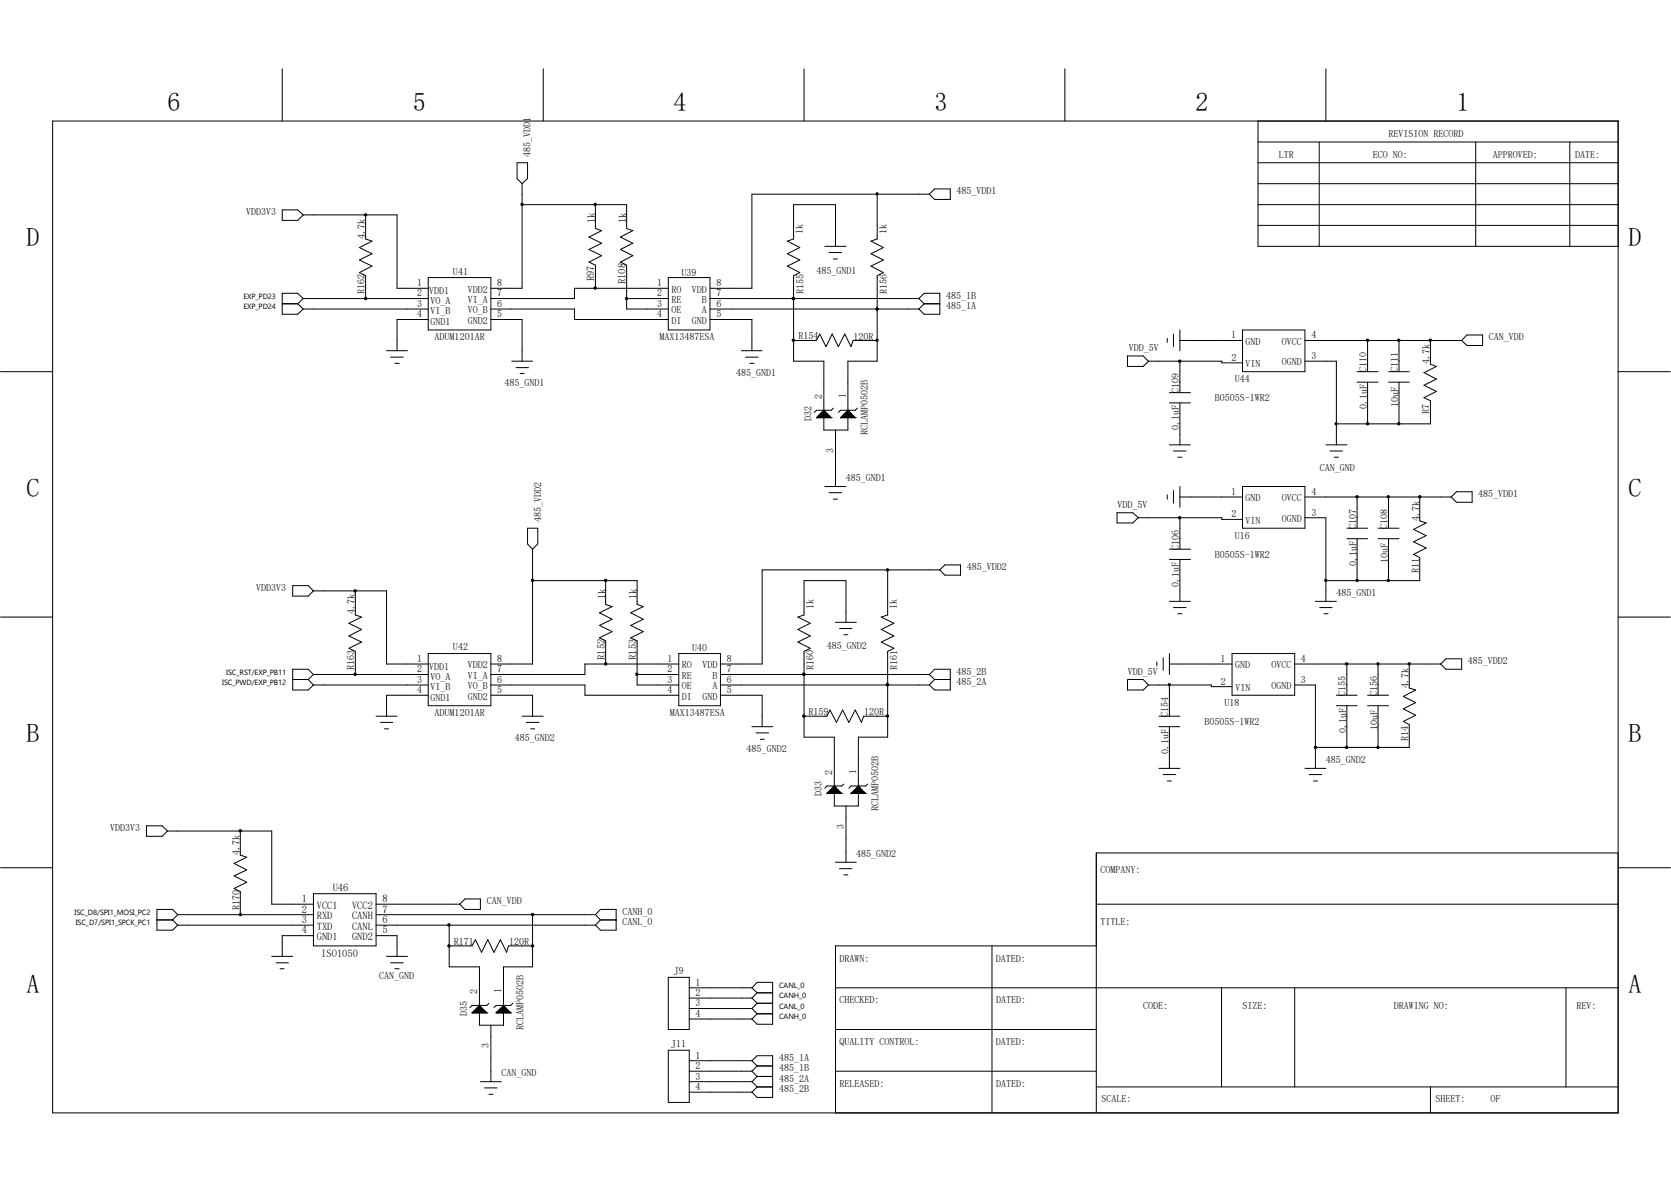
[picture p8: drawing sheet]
<svg xmlns="http://www.w3.org/2000/svg" width="297mm" height="210mm" viewBox="0 0 297 210" stroke-linecap="round" stroke-linejoin="round" font-family="sans-serif">
<g fill="none" stroke="#000" stroke-width=".18">
<path d="M50.2 12.2v9.3M96.6 12.2v9.3M142.9 12.2v9.3M189.3 12.2v9.3M235.7 12.2v9.3M9.4 21.5h278.2v176.2h-278.2zM50.2 37.3h2.7l1 .9-1 1h-2.7zM53.9 38.2h16.7v13h5.5M65 38.2v4.3l1.1 .3-2.2 1.2 2.2 1.1-2.2 1.1 2.2 1.1-2.2 1.1 1.1 .6v4M91.9 28.9h1.9v2.8l-1 .9-.9-.9zM92.8 36.4h18.6v4.2l1.1 .4-2.2 1.1 2.2 1.1-2.2 1.1 2.2 1.1-2.2 1.2 1.1 .5v7.8h7.4M92.8 32.6v18.6h-5.6"/>
<path d="M105.8 36.4v4.2l1.1 .4-2.2 1.1 2.2 1.1-2.2 1.1 2.2 1.1-2.2 1.2 1.1 .5v4.1M155.9 34.5v8l-1.1 .3 2.2 1.2-2.2 1.1 2.2 1.1-2.2 1.1 2.2 1.1-1.1 .6v15.2h-5.2v12.2h-4.3v-12.2h-5.3v-15.2l1.1-.6-2.2-1.1 2.2-1.1-2.2-1.1 2.2-1.1-2.2-1.2 1.1-.3v-6.1h7.4v7.4M165.2 34.5h-31.6v16.7h-7.4M165.2 34.5l.9-.9h2.8v1.8h-2.8zM223.6 25.2h64M223.6 28.9h64M223.6 36.4h64M223.6 21.5v22.3h64M223.6 32.6h64M234.5 25.2v18.6M262.3 25.2v18.6M279 25.2v18.6"/>
<path d="M50.2 54h2.7M52.9 54l1 .9M53.9 53l-1-.9h-2.7v3.7h2.7l1-.9M53.9 53h22.2M53.9 54.9h22.2M53.9 53l-1 1M76.1 49.3h11.1v9.3h-11.1zM76.1 56.8h-5.5v5.5M87.2 54.9h14.9v1.9h16.7M87.2 56.8h5.6v7.4M111.4 53h7.4M118.8 49.3h7.4v9.3h-7.4z"/>
<path d="M118.8 51.2h-16.7v1.8h-14.9M126.2 53h37.1M126.2 54.9h37.1M126.2 56.8h7.4v5.5M141.1 53h.1M146.6 43.8h3.8M147.4 44.9h2.2M148.1 46h.7M155.9 54.9h.1M163.3 53l1 1M163.3 53l1-.9h2.7v3.7h-2.7l-1-.9M164.3 54h2.7"/>
<path d="M164.3 54l-1 .9M208.6 59.4v2.2M209.7 58.6v3.7M220.9 58.6h11v7.4h-11zM223.6 40h64M260.7 59.5h2.8v1.9h-2.8l-.9-.9zM.1 66h9.3M68.7 62.3h3.7M69.4 63.5h2.3M70.2 64.6h.8M91 64.2h3.7M91.7 65.3h2.2"/>
<path d="M92.5 66.4h.7M131.8 62.3h3.7M132.5 63.5h2.2M133.3 64.6h.7M141.1 60.5h4l.6-1.1 1.1 2.2 1.1-2.2 1.1 2.2 1.2-2.2 1.1 2.2 .3-1.1h4.3M145.1 74.2h.1M145.1 74.2h2.6M145.3 74h2.2v.2M145.3 74v.2M145.5 74.2v-.4h1.9v.4M145.7 74.2v-.6h1.5v.6M145.9 73.4h1.1v.8"/>
<path d="M145.9 73.4v.8M146.1 73.3h.7v.9M146.1 73.2v1M146.3 74.2v-1.1h.3v1.1M146.4 72.9h.1M146.4 72.9l1.3 1.3M146.4 72.9l-1.3 1.3M147.7 74.2h.1M148.1 72.5l-.4 .4h-2.6l-.4 .4M148.5 76.4v10M149.4 74.2h.1M149.4 74.2h2.6"/>
<path d="M149.6 74.2v-.2h2.2v.2M149.8 74.2v-.4h1.8v.4M150 74.2v-.6h1.4v.6M150.2 74.2v-.8h1.1v.8M150.4 74.2v-.9h.7v.9M150.5 74.2v-1.1h.4v1.1M150.7 72.9h.1M150.7 72.9l-1.3 1.3M150.7 72.9l1.3 1.3M152 74.2h.1M152.4 72.5l-.4 .4h-2.6l-.4 .4M200.4 63.2h2.8l.9 1-.9 .9h-2.8z"/>
<path d="M204.1 64.2h13.1v.3h3.7M207.5 60.1v.7M207.9 71.6h3.7M207.9 69.8h3.7M207.9 79h3.7M209.7 60.5h11.2M209.7 64.2v5.6M209.7 71.6v7.4M231.9 60.5h27.9M231.9 64.2h5.6v14.8M235.7 79h3.7M241.2 66h3.7"/>
<path d="M241.2 67.9h3.7M243.1 60.5v5.5M243.1 67.9v7.4M246.8 66h3.7M246.8 67.9h3.7M248.7 60.5v5.5M248.7 67.9v7.4M254.3 60.5v4.2l1 .4-2.2 1.1 2.2 1.2-2.2 1.1 2.2 1.1-2.2 1.1 1.2 .5v4.1h-16.8M287.6 66h9.3M93.8 93.9h1.8v2.7l-.9 1-.9-1zM94.7 97.6v20.4h-7.5M146.6 86.4h3.8"/>
<path d="M147.4 87.5h2.2M148.1 88.7h.7M198.5 91.1h2.8l1 .9-1 .9h-2.8zM202.3 92h14.9v.3h3.7M207.5 87.9v.8M207.9 99.4h3.7M207.9 97.6h3.7M208.6 87.2v2.2M208.6 80.1h2.2M209.3 81.2h.8M209.7 86.4v3.7M209.7 92v5.6"/>
<path d="M209.7 99.4v7.4M209.7 88.3h11.2M220.9 86.4h11v7.5h-11zM231.9 92h3.8v14.8M231.9 88.3h26M236.4 80.1h2.2M237.2 81.2h.7M239.4 95.7h3.7M239.4 93.9h3.7M241.2 88.3v5.6M241.2 95.7v7.5M244.9 95.7h3.8"/>
<path d="M244.9 93.9h3.8M246.8 88.3v5.6M246.8 95.7v7.5M252.3 88.3v4.2l1.2 .4-2.3 1.2 2.3 1.1-2.3 1.1 2.3 1.1-2.3 1.1 1.1 .6v4.1h-16.6M258.9 87.4h2.8v1.8h-2.8l-1-.9zM.1 109.6h9.3M52 104.1h2.8l.9 .9-.9 .9h-2.8zM55.7 105h13v13h7.4M55.7 119.8h20.4M55.7 119.8l-.9-.9h-2.8v3.7h2.8l.9-.9M55.7 119.8l-.9 .9M63.2 105v4.3l1.1 .3-2.3 1.1 2.3 1.1-2.3 1.2 2.3 1.1-2.3 1.1 1.2 .5v4.1"/>
<path d="M76.1 116.1h11.1v9.3h-11.1zM94.7 103.2h18.5v4.2l1.1 .4-2.2 1.1 2.2 1.1-2.2 1.1 2.2 1.1-2.2 1.1 1.1 .6v7.8h7.4M107.7 103.2v4.2l1.1 .4-2.2 1.1 2.2 1.1-2.2 1.1 2.2 1.1-2.2 1.1 1.1 .6v4.1M113.2 119.8h7.4M120.6 116.1h7.5v9.3h-7.5zM120.6 118h-16.6v1.8h-16.8M128.1 119.8h37.1M142.9 119.8h.1M148.5 110.6h3.7M149.2 111.7h2.2M150 112.8h.7M157.8 101.3v8l-1.2 .3 2.3 1.1-2.3 1.1 2.3 1.2-2.3 1.1 2.3 1.1-1.1 .5v15.3h-5.2v12.2h-4.3v-12.2h-5.4v-15.3l1.1-.5-2.2-1.1 2.2-1.1-2.2-1.2 2.2-1.1-2.2-1.1 1.1-.3v-6.1h7.5v7.4"/>
<path d="M165.2 119.8l.9-.9h2.8v3.7h-2.8l-.9-.9M165.2 119.8l.9 .9M167 101.3h-31.5v16.7h-7.4M167.9 100.4h2.8v1.8h-2.8l-.9-.9zM205.6 117.6v.7M206.8 116.9v2.2M207.9 118h11.1M207.9 116.1v3.7M207.9 106.8h3.7M208.6 107.9h2.2M209.3 109.1h.8M219 116.1h11.1v7.4h-11.1z"/>
<path d="M230.1 118h26M233.8 106.8h3.7M234.6 107.9h2.2M235.3 109.1h.8M239.4 118v5.5M244.9 118v5.5M250.5 118v4.3l1.1 .3-2.2 1.1 2.2 1.1-2.2 1.1 2.2 1.2-2.2 1.1 1.1 .5v4.1h-16.7M257 117.1h2.8v1.8h-2.8l-.9-.9zM287.6 109.6h9.3M52 120.7h2.8M54.8 120.7l.9 1M55.7 121.7h20.4"/>
<path d="M66.8 127.3h3.8M67.6 128.4h2.2M68.3 129.5h.8M76.1 123.5h-7.4v3.8M87.2 121.7h16.8v1.8h16.6M87.2 123.5h7.5v3.8M92.8 127.3h3.8M93.6 128.4h2.2M94.3 129.5h.7M128.1 121.7h37.1M128.1 123.5h7.4v5.6M133.6 129.1h3.7"/>
<path d="M134.4 130.2h2.2M135.1 131.4h.7M142.9 127.3h4.1l.5-1.1 1.2 2.2 1.1-2.2 1.1 2.2 1.1-2.2 1.1 2.2 .4-1.1h4.3M148.1 139.9h.4v1.1M148.1 139.8v1.2M148.3 139.7h.1M148.3 139.7l1.3 1.3M148.3 139.7l-1.3 1.3M150 139.3l-.4 .4h-2.6l-.4 .3M152.6 139.7h.1M152.6 139.7l-1.3 1.3M152.6 139.7l1.2 1.3"/>
<path d="M154.2 139.3l-.4 .4h-2.5l-.4 .3M157.8 121.7h.1M166.1 120.7h2.8M166.1 120.7l-.9 1M200.4 120.7h2.8l.9 1-.9 .9h-2.8zM204.1 121.7h11.2v.3h3.7M206 127.3h3.7M206 129.1h3.7M206 136.5h3.7M206.8 137.6h2.2M207.5 138.8h.7M207.9 121.7v5.6"/>
<path d="M207.9 129.1v7.4M230.1 121.7h3.7v14.8M231.9 136.5h3.8M232.7 137.6h2.2M233.5 138.8h.7M237.5 125.4h3.7M237.5 123.5h3.7M239.4 125.4v7.4M243.1 125.4h3.7M243.1 123.5h3.7M244.9 125.4v7.4M.1 154.2h9.3"/>
<path d="M26 146.7h2.8l1 1-1 .9h-2.8zM29.8 147.7h18.5v13h7.4M42.7 147.7v4.2l1.2 .4-2.3 1.1 2.3 1.2-2.3 1 2.3 1.2-2.3 1.1 1.1 .5v4.1M55.7 158.8h11.1v9.3h-11.1zM147 141h.1M147 141h2.6M147.2 140.8v.2M147.2 140.8h2.2v.2M147.4 140.5v.5M147.4 140.6h1.8v.4M147.5 140.4v.6M147.5 140.4h1.5v.6"/>
<path d="M147.7 140.3h1.1v.7M147.7 140.2v.8M147.9 141v-1h.8v1M148.5 153.2h3.7M149.2 154.3h2.2M149.6 141h.1M150 155.4h.7M150.4 143.2v10M151.3 141h.1M151.3 141h2.5M151.4 141v-.2h2.3v.2M151.6 141v-.4h1.9v.4"/>
<path d="M151.8 141v-.6h1.5v.6M152 141v-.7h1.1v.7M152.2 141v-1h.8v1M152.4 141v-1.1h.3v1.1M153.8 141h.1M287.6 151.6h-92.7v46.1M287.7 154.2h9.2M27.9 163.4h2.8M30.7 163.4l.9 1M31.6 162.5h24.1M31.6 164.4h24.1M31.6 162.5l-.9 .9"/>
<path d="M31.6 162.5l-.9-.9h-2.8v3.7h2.8l.9-.9M48.3 169.9h3.7M49.1 171.1h2.2M49.8 172.1h.7M55.7 166.2h-5.5v3.7M66.8 160.7h14.9M66.8 162.5h39M66.8 164.4h39M66.8 166.2h3.8v3.7M68.7 169.9h3.7M69.4 171.1h2.3M70.2 172.1h.8"/>
<path d="M79.8 168.1h4.1l.6-1.1 1.1 2.2 1.1-2.2 1.1 2.2 1.1-2.2 1.1 2.2 .4-1.1h4.3M81.7 160.7l.9-1h2.8v1.9h-2.8zM83.9 180h.1M83.9 180h2.6M84.1 179.7h2.2v.3M84.1 179.7v.3M84.3 179.6h1.8v.4M84.3 179.5v.5M84.5 180v-.6h1.4v.6M84.7 180v-.8h1.1v.8M84.8 179h.8v1M84.8 179v1"/>
<path d="M85 180v-1.2h.4v1.2M85.2 178.6h.1M85.2 178.6l1.3 1.4M85.2 178.6l-1.3 1.4M86.5 180h.1M86.9 178.3l-.4 .3h-2.6l-.4 .4M88.2 180h.1M88.2 180h2.6M88.3 180v-.3h2.3v.3M88.6 180v-.4h1.8v.4M88.7 180v-.6h1.5v.6M88.9 180v-.8h1.1v.8"/>
<path d="M89.1 180v-1h.8v1M89.3 180v-1.2h.4v1.2M89.5 178.6h.1M89.5 178.6l-1.3 1.4M89.5 178.6l1.3 1.4M90.8 180h.1M91.1 178.3l-.3 .3h-2.6l-.4 .4M94.7 162.5v9.3h-5.2v10.4h-4.3v-10.4h-5.4v-7.4M105.8 162.5l.9-.9h2.8v3.7h-2.8l-.9-.9M105.8 162.5l.9 .9M106.7 163.4h2.8M106.7 163.4l-.9 1"/>
<path d="M118.8 173.7h3.7v9.2h-3.7zM122.5 175.5h11.1M122.5 179.2h11.1M122.5 177.3h11.1M133.6 175.5l1 .9M133.6 175.5l1-1h2.7v7.5h-2.7l-1-.9M133.6 177.3l1 1M133.6 179.2l1 .9M134.6 176.4h2.7M134.6 178.3h2.7M134.6 176.4l-1 .9M134.6 178.3l-1 .9"/>
<path d="M148.5 175.5h139.1M176.3 168.1v29.6M194.9 160.7h92.7M194.9 168.1h-46.4v29.6M217.1 175.5v17.6M230.1 175.5v17.6M278.3 175.5v17.6M85.4 192.2h3.7M86.1 193.3h2.2M86.9 194.4h.7M87.2 182.2v10M118.8 186.6h3.7v9.3h-3.7z"/>
<path d="M122.5 190.3h11.1M122.5 181.1h11.1M122.5 188.5h11.1M122.5 192.2h11.1M122.5 194.1h11.1M133.6 188.5l1-.9h2.7v7.4h-2.7l-1-.9M133.6 188.5l1 .9M133.6 190.3l1 1M133.6 192.2l1 .9M134.6 193.1h2.7M134.6 180.1h2.7M134.6 180.1l-1 1"/>
<path d="M134.6 189.4h2.7M134.6 191.3h2.7M134.6 189.4l-1 .9M134.6 191.3l-1 .9M134.6 193.1l-1 1M148.5 182.9h46.4M148.5 190.3h46.4M194.9 193.1h92.7M254.3 193.1v4.6"/>
</g>
<g fill="#000" stroke="#000" stroke-width=".18">
<circle cx="65" cy="38.2" r=".21"/>
<circle cx="92.8" cy="36.3" r=".21"/>
<circle cx="105.8" cy="36.3" r=".21"/>
<circle cx="155.9" cy="34.4" r=".2"/>
<circle cx="65" cy="53" r=".21"/>
<circle cx="105.8" cy="51.2" r=".21"/>
<circle cx="111.3" cy="53" r=".2"/>
<circle cx="141" cy="53" r=".21"/>
<circle cx="155.9" cy="54.9" r=".2"/>
<circle cx="141" cy="60.5" r=".21"/>
<circle cx="155.9" cy="60.4" r=".2"/>
<circle cx="209.7" cy="64.2" r=".21"/>
<circle cx="237.5" cy="75.3" r=".21"/>
<circle cx="243.1" cy="60.5" r=".21"/>
<circle cx="243.1" cy="75.3" r=".21"/>
<circle cx="248.6" cy="75.3" r=".21"/>
<circle cx="248.6" cy="60.5" r=".21"/>
<circle cx="254.2" cy="60.5" r=".21"/>
<circle cx="209.7" cy="92" r=".21"/>
<circle cx="241.2" cy="88.3" r=".21"/>
<circle cx="246.8" cy="88.3" r=".21"/>
<circle cx="252.3" cy="88.3" r=".21"/>
<circle cx="63.1" cy="119.8" r=".21"/>
<circle cx="63.1" cy="105" r=".21"/>
<circle cx="94.7" cy="103.1" r=".21"/>
<circle cx="107.7" cy="103.1" r=".21"/>
<circle cx="107.7" cy="118" r=".21"/>
<circle cx="113.2" cy="119.8" r=".21"/>
<circle cx="142.9" cy="119.8" r=".21"/>
<circle cx="157.7" cy="101.3" r=".21"/>
<circle cx="235.6" cy="103.1" r=".2"/>
<circle cx="239.4" cy="118" r=".21"/>
<circle cx="241.2" cy="103.1" r=".21"/>
<circle cx="244.9" cy="118" r=".2"/>
<circle cx="246.8" cy="103.1" r=".21"/>
<circle cx="250.5" cy="118" r=".21"/>
<circle cx="142.9" cy="127.2" r=".21"/>
<circle cx="157.7" cy="127.2" r=".21"/>
<circle cx="157.7" cy="121.7" r=".21"/>
<circle cx="207.8" cy="121.7" r=".2"/>
<circle cx="233.8" cy="132.8" r=".21"/>
<circle cx="239.4" cy="132.8" r=".21"/>
<circle cx="244.9" cy="132.8" r=".2"/>
<circle cx="42.7" cy="147.6" r=".21"/>
<circle cx="42.7" cy="162.5" r=".21"/>
<circle cx="79.8" cy="164.3" r=".21"/>
<circle cx="79.8" cy="168.1" r=".21"/>
<circle cx="94.7" cy="162.5" r=".21"/>
<circle cx="94.7" cy="168.1" r=".21"/>
</g>
<g font-size="4.6">
<text x="29.8" y="19.6">6</text>
<text x="73.4" y="19.6">5</text>
<text x="119.7" y="19.6">4</text>
<text x="166.1" y="19.6">3</text>
<text x="212.5" y="19.6">2</text>
<text x="258.9" y="19.6">1</text>
<text x="4.7" y="43.8">D</text>
<text x="289.5" y="43.8">D</text>
<text x="4.7" y="88.3">C</text>
<text x="289.5" y="88.3">C</text>
<text x="4.7" y="131.9">B</text>
<text x="289.5" y="131.9">B</text>
<text x="4.7" y="176.4">A</text>
<text x="289.5" y="176.4">A</text>
</g>
<g font-size="1.9">
<text x="105.7" y="39.7" transform="rotate(-90 105.7 39.7)">1k</text>
<text x="111.3" y="39.7" transform="rotate(-90 111.3 39.7)">1k</text>
<text x="105.6" y="50" transform="rotate(-90 105.6 50)">R97</text>
<text x="111.2" y="50.5" transform="rotate(-90 111.2 50.5)">R108</text>
<text x="107.6" y="106.5" transform="rotate(-90 107.6 106.5)">1k</text>
<text x="113.2" y="106.5" transform="rotate(-90 113.2 106.5)">1k</text>
<text x="107.5" y="117.3" transform="rotate(-90 107.5 117.3)">R152</text>
<text x="113.1" y="117.3" transform="rotate(-90 113.1 117.3)">R153</text>
<text x="53.7" y="160.3">1</text>
<text x="56.3" y="161.5">VCC1</text>
<text x="59.1" y="158.2">U46</text>
<text x="62.6" y="161.5">VCC2</text>
<text x="68" y="160.3">8</text>
<text x="53.7" y="162.1">2</text>
<text x="53.7" y="164">3</text>
<text x="53.7" y="165.9">4</text>
<text x="56.3" y="163.3">RXD</text>
<text x="56.3" y="165.2">TXD</text>
<text x="56.3" y="167">GND1</text>
<text x="62.6" y="163.3">CANH</text>
<text x="62.6" y="165.2">CANL</text>
<text x="62.6" y="167">GND2</text>
<text x="68" y="162.1">7</text>
<text x="68" y="164">6</text>
<text x="68" y="165.9">5</text>
<text x="57.1" y="170.1">ISO1050</text>
</g>
<g font-size="1.8">
<text x="94.3" y="27.8" transform="rotate(-90 94.3 27.8)">485_VDD1</text>
<text x="227.3" y="28">LTR</text>
<text x="244" y="28">ECO NO:</text>
<text x="246.8" y="24.3">REVISION RECORD</text>
<text x="265.3" y="28">APPROVED:</text>
<text x="280" y="28">DATE:</text>
<text x="170" y="34.5">485_VDD1</text>
<text x="43.7" y="38.2">VDD3V3</text>
<text x="142.7" y="41.5" transform="rotate(-90 142.7 41.5)">1k</text>
<text x="157.6" y="41.5" transform="rotate(-90 157.6 41.5)">1k</text>
<text x="64.9" y="42.4" transform="rotate(-90 64.9 42.4)">4.7k</text>
<text x="64.8" y="52.2" transform="rotate(-90 64.8 52.2)">R162</text>
<text x="74.1" y="50.8">1</text>
<text x="74.1" y="52.7">2</text>
<text x="76.3" y="52.3">VDD1</text>
<text x="80.5" y="48.8">U41</text>
<text x="83.1" y="53.8">VI_A</text>
<text x="83.1" y="52">VDD2</text>
<text x="88.3" y="52.7">7</text>
<text x="88.3" y="50.8">8</text>
<text x="116.8" y="50.8">1</text>
<text x="116.8" y="52.7">2</text>
<text x="119.3" y="52">RO</text>
<text x="119.3" y="53.8">RE</text>
<text x="121.2" y="49">U39</text>
<text x="123" y="52">VDD</text>
<text x="124.8" y="53.8">B</text>
<text x="127.3" y="52.7">7</text>
<text x="127.3" y="50.8">8</text>
<text x="142.8" y="52.2" transform="rotate(-90 142.8 52.2)">R155</text>
<text x="145.1" y="48.6">485_GND1</text>
<text x="157.6" y="52.2" transform="rotate(-90 157.6 52.2)">R156</text>
<text x="168.1" y="53">485_1B</text>
<text x="74.1" y="54.5">3</text>
<text x="74.1" y="56.4">4</text>
<text x="76.5" y="54">VO_A</text>
<text x="76.5" y="55.8">VI_B</text>
<text x="76.5" y="57.7">GND1</text>
<text x="83.1" y="57.5">GND2</text>
<text x="83.1" y="55.7">VO_B</text>
<text x="88.3" y="56.4">5</text>
<text x="88.3" y="54.5">6</text>
<text x="116.8" y="54.5">3</text>
<text x="116.8" y="56.4">4</text>
<text x="119.3" y="55.7">OE</text>
<text x="119.3" y="57.5">DI</text>
<text x="123" y="57.5">GND</text>
<text x="124.8" y="55.7">A</text>
<text x="127.3" y="56.4">5</text>
<text x="127.3" y="54.5">6</text>
<text x="168.1" y="54.9">485_1A</text>
<text x="77.3" y="60.5">ADUM1201AR</text>
<text x="117.2" y="60.5">MAX13487ESA</text>
<text x="141.9" y="60.3">R154</text>
<text x="151.7" y="60.3">120R</text>
<text x="200.7" y="62.3">VDD_5V</text>
<text x="218.8" y="60.1">1</text>
<text x="218.9" y="64.1">2</text>
<text x="221.4" y="61.3">GND</text>
<text x="221.4" y="65.2">VIN</text>
<text x="227.8" y="61.3">OVCC</text>
<text x="227.8" y="64.9">OGND</text>
<text x="233.1" y="60.1">4</text>
<text x="233.1" y="63.8">3</text>
<text x="254.1" y="64.7" transform="rotate(-90 254.1 64.7)">4.7k</text>
<text x="264.6" y="60.5">CAN_VDD</text>
<text x="89.7" y="68.6">485_GND1</text>
<text x="130.9" y="66.8">485_GND1</text>
<text x="146.1" y="70.9" transform="rotate(-90 146.1 70.9)">2</text>
<text x="150.4" y="70.7" transform="rotate(-90 150.4 70.7)">1</text>
<text x="209.5" y="69.9" transform="rotate(-90 209.5 69.9)">C109</text>
<text x="215.9" y="71.3">B0505S-1WR2</text>
<text x="219.5" y="67.9">U44</text>
<text x="242.9" y="66.1" transform="rotate(-90 242.9 66.1)">C110</text>
<text x="248.5" y="66.1" transform="rotate(-90 248.5 66.1)">C111</text>
<text x="144.2" y="74.7" transform="rotate(-90 144.2 74.7)">D32</text>
<text x="154.3" y="77.3" transform="rotate(-90 154.3 77.3)">RCLAMP0502B</text>
<text x="209.5" y="76.5" transform="rotate(-90 209.5 76.5)">0.1uF</text>
<text x="243" y="72.7" transform="rotate(-90 243 72.7)">0.1uF</text>
<text x="248.5" y="72.3" transform="rotate(-90 248.5 72.3)">10uF</text>
<text x="254" y="73.6" transform="rotate(-90 254 73.6)">R7</text>
<text x="148.1" y="80.5" transform="rotate(-90 148.1 80.5)">3</text>
<text x="234.6" y="83.7">CAN_GND</text>
<text x="150.4" y="85.5">485_GND1</text>
<text x="218.8" y="87.9">1</text>
<text x="221.4" y="89.1">GND</text>
<text x="227.8" y="89.1">OVCC</text>
<text x="233.1" y="87.9">4</text>
<text x="262.8" y="88.3">485_VDD1</text>
<text x="96.2" y="92.8" transform="rotate(-90 96.2 92.8)">485_VDD2</text>
<text x="198.6" y="90.3">VDD_5V</text>
<text x="218.9" y="91.9">2</text>
<text x="219.5" y="95.7">U16</text>
<text x="221.4" y="93">VIN</text>
<text x="227.8" y="92.8">OGND</text>
<text x="233.1" y="91.7">3</text>
<text x="241" y="94" transform="rotate(-90 241 94)">C107</text>
<text x="246.6" y="94" transform="rotate(-90 246.6 94)">C108</text>
<text x="252.2" y="92.5" transform="rotate(-90 252.2 92.5)">4.7k</text>
<text x="171.9" y="101.3">485_VDD2</text>
<text x="209.5" y="97.7" transform="rotate(-90 209.5 97.7)">C106</text>
<text x="215.9" y="99.1">B0505S-1WR2</text>
<text x="241.1" y="100.6" transform="rotate(-90 241.1 100.6)">0.1uF</text>
<text x="246.7" y="100.1" transform="rotate(-90 246.7 100.1)">10uF</text>
<text x="252.2" y="101.9" transform="rotate(-90 252.2 101.9)">R11</text>
<text x="45.6" y="105">VDD3V3</text>
<text x="209.5" y="104.3" transform="rotate(-90 209.5 104.3)">0.1uF</text>
<text x="237.5" y="105.9">485_GND1</text>
<text x="63" y="109.2" transform="rotate(-90 63 109.2)">4.7k</text>
<text x="144.6" y="108.3" transform="rotate(-90 144.6 108.3)">1k</text>
<text x="159.4" y="108.3" transform="rotate(-90 159.4 108.3)">1k</text>
<text x="63" y="119" transform="rotate(-90 63 119)">R163</text>
<text x="74.1" y="117.6">1</text>
<text x="74.1" y="119.5">2</text>
<text x="76.3" y="119.1">VDD1</text>
<text x="80.5" y="115.6">U42</text>
<text x="83.1" y="118.7">VDD2</text>
<text x="88.3" y="119.5">7</text>
<text x="88.3" y="117.6">8</text>
<text x="118.7" y="117.6">1</text>
<text x="118.7" y="119.5">2</text>
<text x="121.2" y="118.7">RO</text>
<text x="123" y="115.7">U40</text>
<text x="124.8" y="118.7">VDD</text>
<text x="129.2" y="119.5">7</text>
<text x="129.2" y="117.6">8</text>
<text x="144.6" y="119" transform="rotate(-90 144.6 119)">R160</text>
<text x="147" y="115.4">485_GND2</text>
<text x="159.5" y="119" transform="rotate(-90 159.5 119)">R161</text>
<text x="170" y="119.8">485_2B</text>
<text x="217" y="117.6">1</text>
<text x="219.5" y="118.7">GND</text>
<text x="226" y="118.7">OVCC</text>
<text x="231.2" y="117.6">4</text>
<text x="260.9" y="118">485_VDD2</text>
<text x="74.1" y="121.3">3</text>
<text x="74.1" y="123.1">4</text>
<text x="76.5" y="120.8">VO_A</text>
<text x="76.5" y="122.6">VI_B</text>
<text x="76.5" y="124.5">GND1</text>
<text x="83.1" y="124.3">GND2</text>
<text x="83.1" y="122.5">VO_B</text>
<text x="83.1" y="120.6">VI_A</text>
<text x="88.3" y="123.1">5</text>
<text x="88.3" y="121.3">6</text>
<text x="118.7" y="121.3">3</text>
<text x="118.7" y="123.1">4</text>
<text x="121.2" y="120.6">RE</text>
<text x="121.2" y="122.5">OE</text>
<text x="121.2" y="124.3">DI</text>
<text x="124.8" y="124.3">GND</text>
<text x="126.6" y="122.5">A</text>
<text x="126.6" y="120.6">B</text>
<text x="129.2" y="123.1">5</text>
<text x="129.2" y="121.3">6</text>
<text x="170" y="121.7">485_2A</text>
<text x="200.4" y="120">VDD_5V</text>
<text x="217" y="121.6">2</text>
<text x="217.6" y="125.4">U18</text>
<text x="219.6" y="122.8">VIN</text>
<text x="226" y="122.5">OGND</text>
<text x="231.2" y="121.3">3</text>
<text x="239.2" y="123.7" transform="rotate(-90 239.2 123.7)">C155</text>
<text x="244.8" y="123.7" transform="rotate(-90 244.8 123.7)">C156</text>
<text x="250.4" y="122.2" transform="rotate(-90 250.4 122.2)">4.7k</text>
<text x="77.3" y="127.3">ADUM1201AR</text>
<text x="91.5" y="131.7">485_GND2</text>
<text x="119.1" y="127.3">MAX13487ESA</text>
<text x="143.7" y="127.1">R159</text>
<text x="153.6" y="127.1">120R</text>
<text x="207.6" y="127.3" transform="rotate(-90 207.6 127.3)">C154</text>
<text x="214.1" y="128.8">B0505S-1WR2</text>
<text x="239.3" y="130.2" transform="rotate(-90 239.3 130.2)">0.1uF</text>
<text x="244.8" y="129.8" transform="rotate(-90 244.8 129.8)">10uF</text>
<text x="250.3" y="131.6" transform="rotate(-90 250.3 131.6)">R14</text>
<text x="132.7" y="133.6">485_GND2</text>
<text x="147.9" y="137.6" transform="rotate(-90 147.9 137.6)">2</text>
<text x="152.2" y="137.5" transform="rotate(-90 152.2 137.5)">1</text>
<text x="207.7" y="133.9" transform="rotate(-90 207.7 133.9)">0.1uF</text>
<text x="235.7" y="135.6">485_GND2</text>
<text x="146.1" y="141.5" transform="rotate(-90 146.1 141.5)">D33</text>
<text x="19.6" y="147.7">VDD3V3</text>
<text x="150" y="147.2" transform="rotate(-90 150 147.2)">3</text>
<text x="156.1" y="144" transform="rotate(-90 156.1 144)">RCLAMP0502B</text>
<text x="42.6" y="151.8" transform="rotate(-90 42.6 151.8)">4.7k</text>
<text x="152.2" y="152.3">485_GND2</text>
<text x="195.6" y="155.1">COMPANY:</text>
<text x="42.5" y="161.7" transform="rotate(-90 42.5 161.7)">R170</text>
<text x="86.5" y="160.7">CAN_VDD</text>
<text x="80.6" y="167.9">R171</text>
<text x="90.5" y="167.9">120R</text>
<text x="110.7" y="162.5">CANH_0</text>
<text x="110.7" y="164.4">CANL_0</text>
<text x="195.6" y="164.4">TITLE:</text>
<text x="67.4" y="174">CAN_GND</text>
<text x="119.8" y="173.1">J9</text>
<text x="149.2" y="170.9">DRAWN:</text>
<text x="177" y="170.9">DATED:</text>
<text x="84.8" y="176.6" transform="rotate(-90 84.8 176.6)">2</text>
<text x="89.1" y="176.4" transform="rotate(-90 89.1 176.4)">1</text>
<text x="123.6" y="175.1">1</text>
<text x="123.6" y="177">2</text>
<text x="123.6" y="178.8">3</text>
<text x="149.2" y="178.3">CHECKED:</text>
<text x="177" y="178.3">DATED:</text>
<text x="203.2" y="179.2">CODE:</text>
<text x="220.9" y="179.2">SIZE:</text>
<text x="247.7" y="179.2">DRAWING NO:</text>
<text x="280.2" y="179.2">REV:</text>
<text x="83" y="180.5" transform="rotate(-90 83 180.5)">D35</text>
<text x="93" y="183" transform="rotate(-90 93 183)">RCLAMP0502B</text>
<text x="123.6" y="180.7">4</text>
<text x="149.2" y="185.7">QUALITY CONTROL:</text>
<text x="177" y="185.7">DATED:</text>
<text x="86.9" y="186.2" transform="rotate(-90 86.9 186.2)">3</text>
<text x="89.1" y="191.3">CAN_GND</text>
<text x="119.3" y="186.1">J11</text>
<text x="123.6" y="188.1">1</text>
<text x="123.6" y="190">2</text>
<text x="123.6" y="191.8">3</text>
<text x="138.5" y="188.5">485_1A</text>
<text x="138.5" y="190.3">485_1B</text>
<text x="123.6" y="193.7">4</text>
<text x="138.5" y="192.2">485_2A</text>
<text x="138.5" y="194.1">485_2B</text>
<text x="149.2" y="193.1">RELEASED:</text>
<text x="177" y="193.1">DATED:</text>
<text x="195.8" y="195.9">SCALE:</text>
<text x="255.1" y="195.9">SHEET:</text>
<text x="264.9" y="195.9">OF</text>
</g>
<g font-size="1.3">
<text x="43.3" y="53">EXP_PD23</text>
<text x="43.3" y="54.9">EXP_PD24</text>
<text x="40.2" y="119.8">ISC_RST/EXP_PB11</text>
<text x="39.5" y="121.7">ISC_PWD/EXP_PB12</text>
<text x="13.3" y="162.5">ISC_D8/SPI1_MOSI_PC2</text>
<text x="13.5" y="164.4">ISC_D7/SPI1_SPCK_PC1</text>
<text x="138.5" y="175.5">CANL_0</text>
<text x="138.5" y="177.3">CANH_0</text>
<text x="138.5" y="179.2">CANL_0</text>
<text x="138.5" y="181.1">CANH_0</text>
</g>
</svg>
